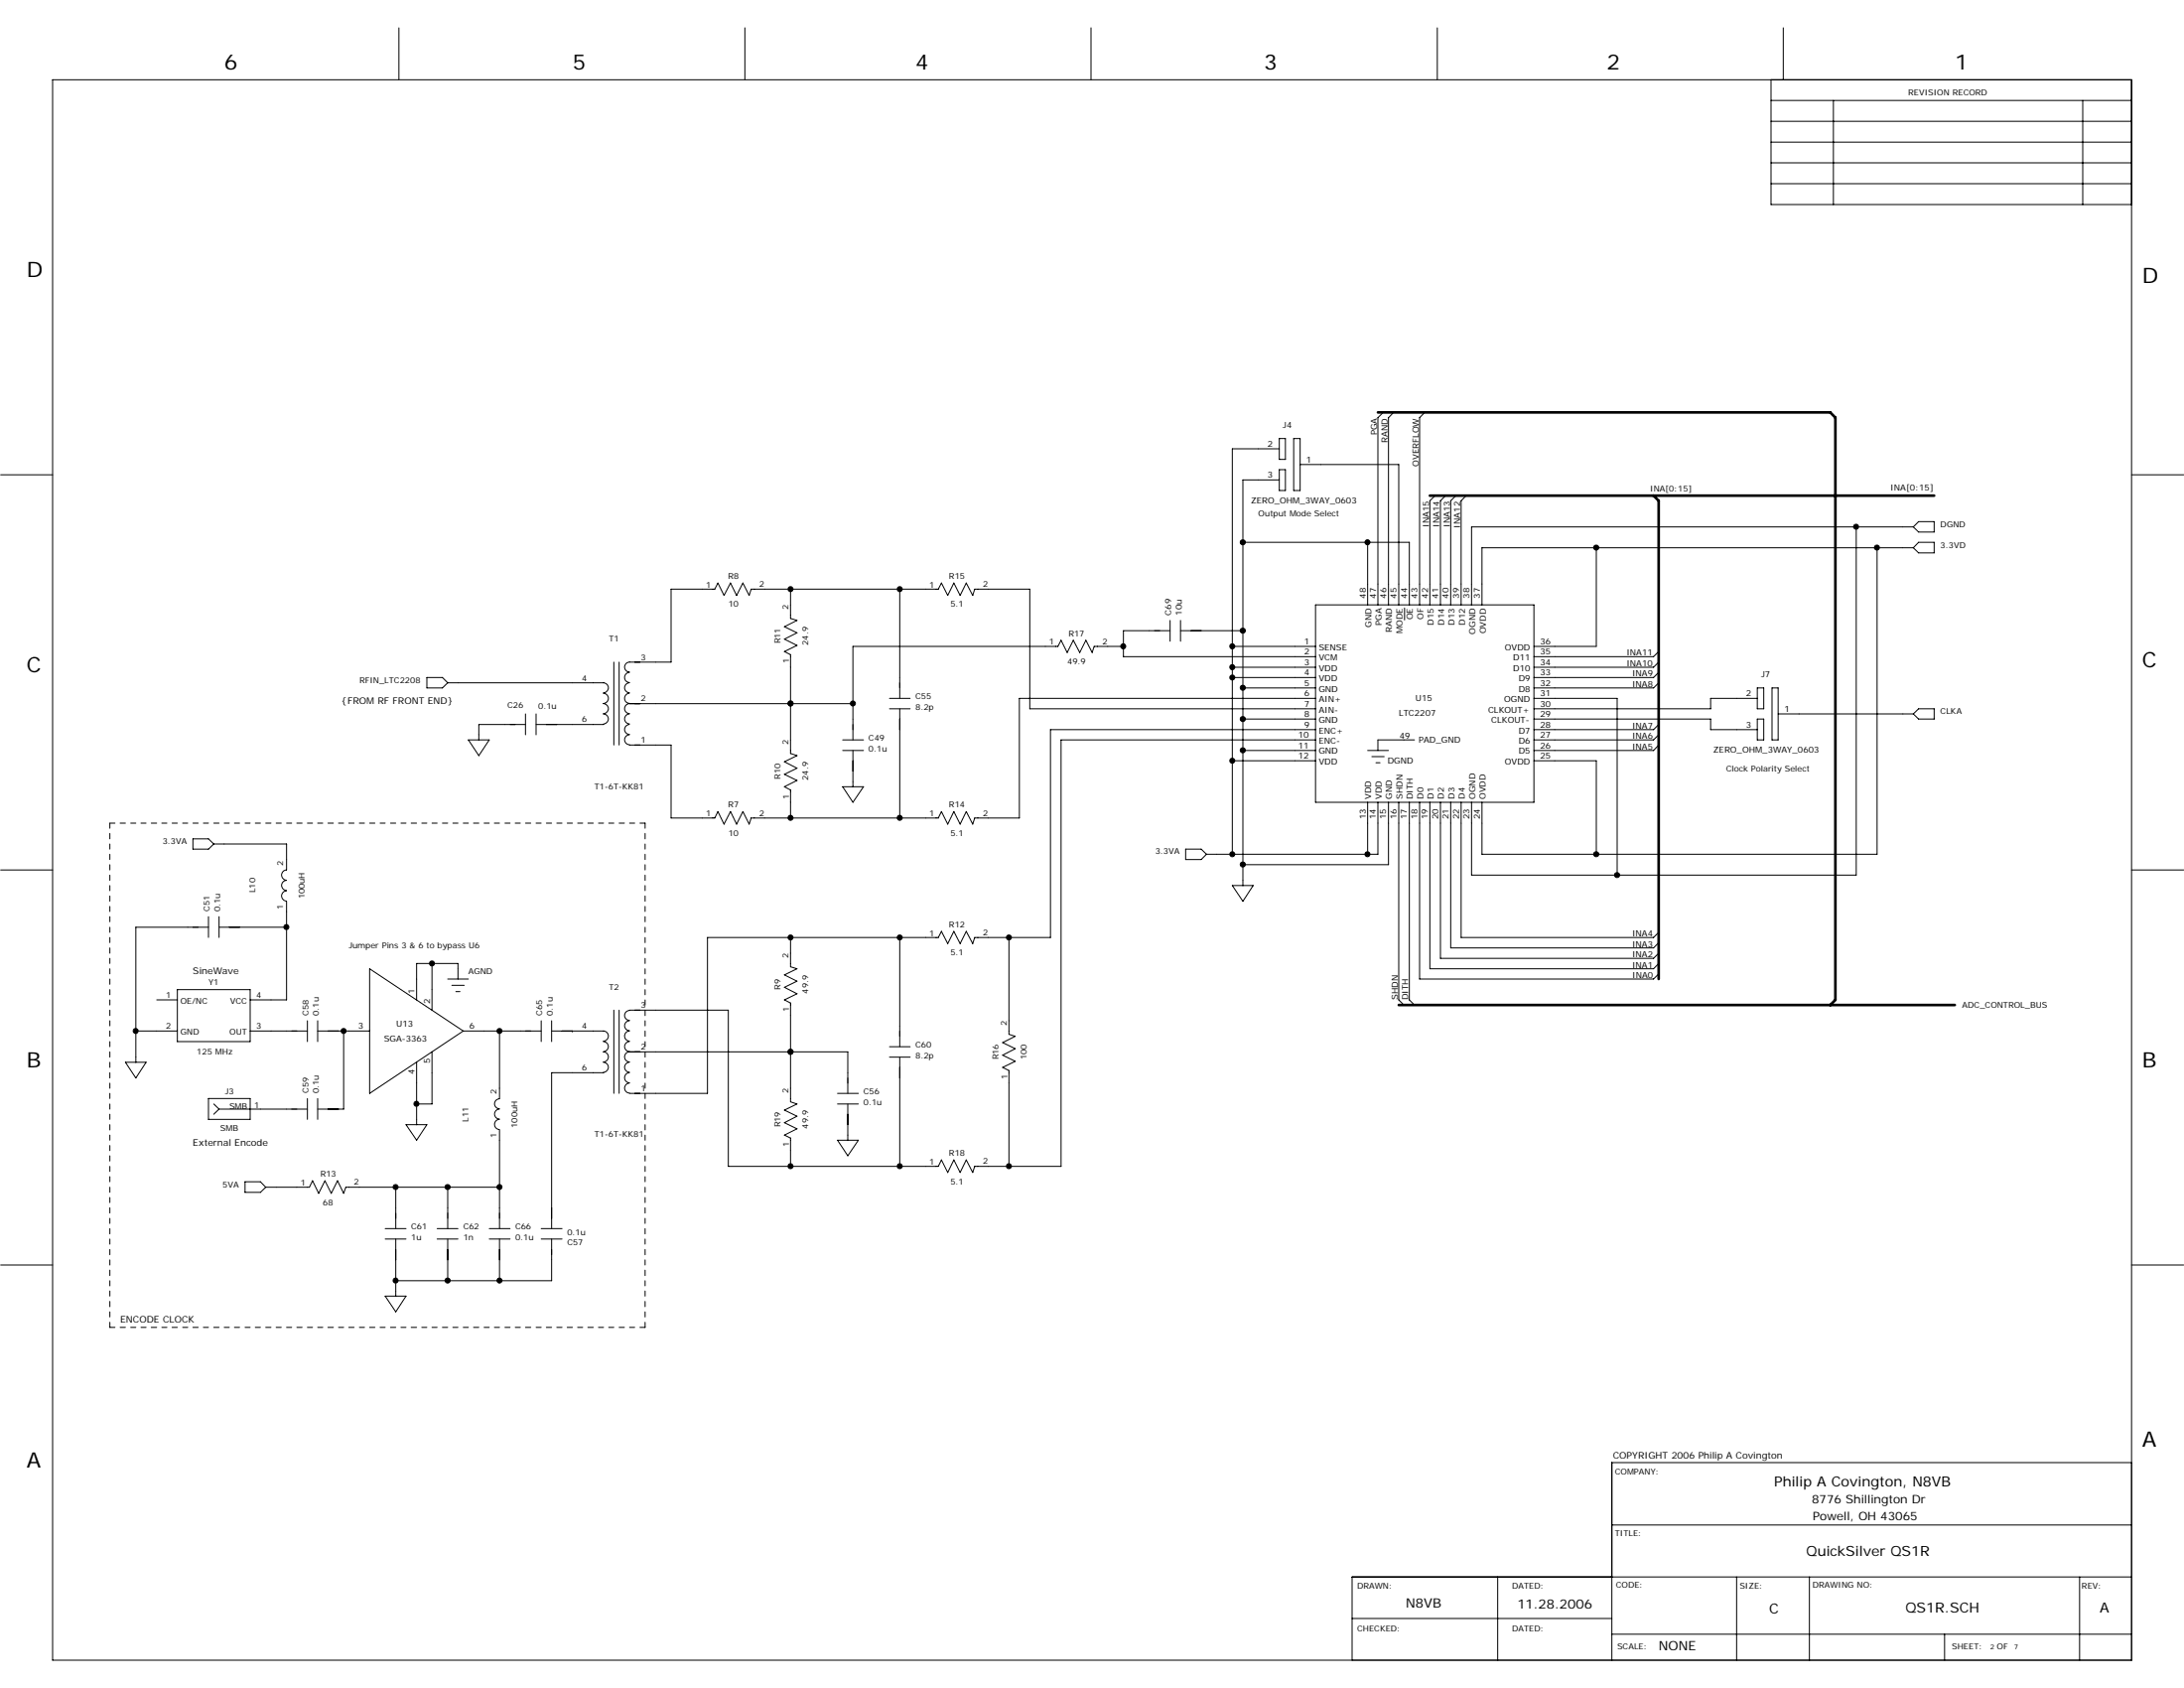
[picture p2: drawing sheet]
<svg xmlns="http://www.w3.org/2000/svg" width="279mm" height="216mm" viewBox="0 0 279 216" stroke-linecap="round" stroke-linejoin="round" font-family="sans-serif">
<g fill="none" stroke="#000" stroke-width=".13">
<path d="M6.7 10.2h266v202.1h-266zM51 3.6v6.6M95.3 3.6v6.6M139.6 3.6v6.6M183.9 3.6v6.6M226.6 10.2v16h46.1M226.6 15.5h46.1M226.6 12.8h46.1M226.6 18.2h46.1M228.1 3.6v6.6M234.5 12.8v13.4M266.4 12.8v13.4"/>
<path d="M226.6 23.5h46.1M226.6 20.8h46.1M163.7 57.4h-6.1v27.9M163.7 56.1h.7v2.7h-.7zM165.5 56.1h.8v6.6h-.8zM166.3 59.4h12.6v18M177 52.7l-.7 .7v24M178.3 52.7l-.7 .7v24M182.3 52.7l-.7 .7v24M.1 60.7h6.6M101.1 75.4v3.7l.9 .3-1.6 .8 1.6 .7-1.6 .8 1.6 .8-1.6 .8 .7 .4v12.7l.9 .2-1.6 .8 1.6 .9-1.6 .7 1.6 .8-1.6 .8 .7 .4v3.6M115.1 75.4v13.9"/>
<path d="M149.7 79.4v2.6M151 79.4v2.6M159 69.4h21.3v8M163.7 60.1h.7v2.6h-.7zM163.7 61.4h-4.7v51.9M168.3 77.4h27.9v25.2h-27.9zM175 69.4v8M179.7 77.8v1.5M183.6 63.4l-.7 .7v13.3M184.9 63.4l-.6 .7v13.3M186.3 63.4l-.7 .7v13.3M187.6 63.4l-.7 .7v13.3"/>
<path d="M204.2 70.1v12.6h-8M237.5 67.4v44.5h-49.2v-9.3M240.1 70.1v39.2h-50.5v-6.7M244.8 67.4h-56.5v10M244.8 70.1h-55.2v7.3M245.4 66.7h2v1.4h-2l-.6-.7zM245.4 69.4h2v1.3h-2l-.6-.6zM272.7 60.7h6.7M54.6 86.7h2l.7 .6-.7 .7h-2zM57.3 87.3h19.9M59.9 94.6h2.7l-1.3 2zM67.2 92.7h-5.9v1.9"/>
<path d="M67.2 91.3v2.7M68.6 92.7h8.6M68.6 91.3v2.7M77.2 87.3a.65 .65 0 0 1 .6 .7 .65 .65 0 0 1-.6 .6M77.2 88.7a.66 .66 0 0 1 .6 .6 .66 .66 0 0 1-.6 .7M77.2 90a.65 .65 0 0 1 .6 .6 .65 .65 0 0 1-.6 .7M77.2 91.3a.65 .65 0 0 1 .6 .7 .65 .65 0 0 1-.6 .6M78.5 84.7v10.6M79.2 84.7v10.6M80.5 88.7a.65 .65 0 0 0-.6 .6 .65 .65 0 0 0 .6 .7M80.5 87.3a.64 .64 0 0 0-.6 .7 .64 .64 0 0 0 .6 .6M80.5 86a.65 .65 0 0 0-.6 .6 .65 .65 0 0 0 .6 .7"/>
<path d="M80.5 84.7a.64 .64 0 0 0-.6 .6 .64 .64 0 0 0 .6 .7M80.5 90a.64 .64 0 0 0-.6 .6 .64 .64 0 0 0 .6 .7M80.5 91.3a.64 .64 0 0 0-.6 .6 .64 .64 0 0 0 .6 .7M80.5 92.7a.64 .64 0 0 0-.6 .6 .64 .64 0 0 0 .6 .6M80.5 94a.64 .64 0 0 0-.6 .6 .64 .64 0 0 0 .6 .6M80.5 90h28.6M80.5 84.7h5.4v-9.3h5.5l.4-.8 .8 1.6 .9-1.6 .7 1.6 .8-1.6 .8 1.6 .3-.8h23.9l.4-.8 .8 1.6 .8-1.6 .8 1.6 .8-1.6 .8 1.6 .3-.8h7v15.3h36.6M107.8 94.6h2.7M107.8 96h2.7M109.1 96v4.6M113.8 89.3h2.6M113.8 90.7h2.6"/>
<path d="M115.1 90.7v13.9M143.7 82.7h-3.7l-.3 .8-.8-1.6-.8 1.6-.8-1.6-.8 1.6-.8-1.6-.4 .8h-26.2v11.9M149.7 80.7h-6v3.3h24.6M151 80.7h8M157.6 82.7h10.7M157.6 85.3h10.7M157.6 86.7h10.7M157.6 97.3h10.7M157.6 85.3v24M159 96h9.3M159 88h9.3M159 92h9.3"/>
<path d="M168.3 93.3h-33.9v26.6h-9.7l-.3 .8-.8-1.6-.8 1.6-.8-1.6-.8 1.6-.8-1.6-.4 .8h-29.5v19.9h-10M168.3 94.6h-32.6v54.6h-11l-.3 .8-.8-1.6-.8 1.6-.8-1.6-.8 1.6-.8-1.6-.4 .8h-26.8v-20h-12.7M168.3 89.3h-37.9v15.3h-5.7l-.3 .8-.8-1.6-.8 1.6-.8-1.6-.8 1.6-.8-1.6-.4 .8h-23.9l-.3 .8-.8-1.6-.8 1.6-.7-1.6-.9 1.6-.8-1.6-.4 .8h-5.5v-9.3h-5.4M175 96h2.6M175.5 96.8h1.6M176 97.6h.6M181 94.6h-4.7v1.4M196.2 89.3h10.7v22.6M196.2 92h22.6v1.3h6M196.2 97.3h8v12M212.2 94l-.7 .6h-15.3M212.2 95.3l-.7 .7h-15.3"/>
<path d="M212.2 83.3l-.7 .7h-15.3M212.2 84.7l-.7 .6h-15.3M212.2 86l-.7 .7h-15.3M212.2 87.3l-.7 .7h-15.3M212.2 92.7l-.7 .6h-15.3M224.8 92h.8v2.6h-.8zM224.8 89.3h-6v1.4h-22.6M224.8 88h.8v2.7h-.8zM226.7 88h.8v6.6h-.8zM227.5 91.3h17.3M244.8 91.3l.6-.6h2v1.3h-2zM.1 111.3h6.6"/>
<path d="M14.1 106.6v.7M14.1 107.9v.7M14.1 109.3v.6M14.1 110.6v.7M14.1 111.9v.7M14.1 113.3v.6M14.1 114.6v.7M14.1 115.9v.7M14.1 117.2v.7M14.1 118.6v.7M14.1 119.9v.7M14.7 105.3h-.6v.6"/>
<path d="M15.4 105.3h.6M16.7 105.3h.7M18 105.3h.7M19.3 105.3h.7M20.7 105.3h.7M22 105.3h.7M23.4 105.3h.6M24.7 105.3h.7M24.7 107.3h2l.6 .6-.6 .7h-2zM26 105.3h.7M26.7 118.6h-9.3v17.3M26.7 117.2v2.7"/>
<path d="M27.3 105.3h.7M27.3 107.9h9.4v3.4M28 118.6h8.7M28 117.2v2.7M28.7 105.3h.6M30 105.3h.6M31.3 105.3h.7M32.7 105.3h.6M34 105.3h.7M35.3 105.3h.7M36.6 113.9a.66 .66 0 0 0-.6 .7 .66 .66 0 0 0 .6 .7M36.6 112.6a.65 .65 0 0 0-.6 .7 .65 .65 0 0 0 .6 .6"/>
<path d="M36.6 111.3a.66 .66 0 0 0-.6 .6 .66 .66 0 0 0 .6 .7M36.7 105.3h.6M36.7 115.3v12.6h-4.7M38 105.3h.7M39.3 105.3h.7M40.6 105.3h.7M42 105.3h.7M43.3 105.3h.7M44.6 105.3h.7M46 105.3h.6M47.3 105.3h.7M48.6 105.3h.7"/>
<path d="M50 105.3h.6M51.3 105.3h.6M52.6 105.3h.7M54 105.3h.6M55.3 105.3h.6M56.6 105.3h.7M57.9 105.3h.7M59.3 105.3h.6M60.6 105.3h.7M61.9 105.3h.7M63.2 105.3h.7M64.6 105.3h.7"/>
<path d="M65.9 105.3h.7M67.2 105.3h.7M68.6 105.3h.6M69.9 105.3h.7M71.2 105.3h.7M72.6 105.3h.6M73.9 105.3h.6M75.2 105.3h.7M76.6 105.3h.6M77.9 105.3h.6M79.2 105.3h.7M80.5 105.3h.7"/>
<path d="M81.9 105.3h.6v.6M82.5 106.6v.7M82.5 107.9v.7M82.5 109.3v.6M82.5 110.6v.7M82.5 111.9v.7M82.5 113.3v.6M82.5 114.6v.7M82.5 115.9v.7M82.5 117.2v.7M82.5 118.6v.7M82.5 119.9v.7"/>
<path d="M101.1 119.9v3.8l.9 .2-1.6 .8 1.6 .8-1.6 .8 1.6 .8-1.6 .8 .7 .4v12.6l.9 .3-1.6 .8 1.6 .8-1.6 .8 1.6 .8-1.6 .8 .7 .4v3.6M107.8 100.6h2.7l-1.4 2zM115.1 119.9v14M129.1 119.9v12.4l.8 .2-1.6 .8 1.6 .8-1.6 .9 1.6 .7-1.6 .8 .8 .4v12.3M151.7 108.6h2l.6 .7-.6 .6h-2zM157.6 113.3h2.7l-1.3 2zM175 102.6v6.7M176.3 102.6v6.7h-22M177.6 102.6v8h-18.6M178.9 102.6v25.3l.7 .6M180.3 102.6v25.3l.7 .6M181.6 102.6v22.6h29.9l.7-.6"/>
<path d="M182.9 102.6v21.3h28.6l.7-.7M184.3 102.6v20h27.2l.7-.7M185.6 102.6v18.6h25.9l.7-.6M186.9 102.6v17.3h24.6l.7-.6M272.7 111.3h6.7M14.1 121.2v.7M14.1 122.6v.6M14.1 123.9v.7M14.1 125.2v.7M14.1 126.6v.6M14.1 127.9v.6M14.1 129.2v.7"/>
<path d="M14.1 130.6v.6M14.1 131.9v.6M14.1 133.2v.7M14.1 134.5v.7M14.1 135.9v.6M14.1 137.2v.7M14.1 138.5v.7M14.1 139.8v.7M16 135.9h2.7l-1.3 2zM17.4 131.9h5.3M20 127.9h2.7M22.7 126.6h9.3v6.6h-9.3z"/>
<path d="M32 131.9h7.3M39.3 130.6v2.6M40.6 131.9h6.7M40.6 130.6v2.6M44 131.9v10h-3.4M47.3 123.9l12 8-12 7.9zM53.3 135.9v7.9M55.3 134.5v6.7h-2M55.3 123.2v6M57.3 125.2h2.6M57.8 126h1.6M58.3 126.8h.5"/>
<path d="M58.6 125.2v-2h-5.3v4.7M59.3 131.9h9.9M63.9 131.9v8.6M69.2 130.6v2.6M70.6 131.9h6.6M70.6 130.6v2.6M73.2 131.9h.1M77.2 131.9a.66 .66 0 0 1 .6 .6 .66 .66 0 0 1-.6 .7M77.2 133.2a.65 .65 0 0 1 .6 .7 .65 .65 0 0 1-.6 .6 .67 .67 0 0 1 .6 .7 .67 .67 0 0 1-.6 .6 .66 .66 0 0 1 .6 .7 .66 .66 0 0 1-.6 .7M77.2 137.2h-6.6v19.9M78.5 129.2v10.6M79.2 129.2v10.6"/>
<path d="M80.5 133.2a.64 .64 0 0 0-.6 .7 .64 .64 0 0 0 .6 .6M80.5 131.9a.65 .65 0 0 0-.6 .6 .65 .65 0 0 0 .6 .7M80.5 130.6a.64 .64 0 0 0-.6 .6 .64 .64 0 0 0 .6 .6M80.5 129.2a.64 .64 0 0 0-.6 .7 .64 .64 0 0 0 .6 .6M80.5 134.5a.65 .65 0 0 0-.6 .7 .65 .65 0 0 0 .6 .6M80.5 135.9a.64 .64 0 0 0-.6 .6 .64 .64 0 0 0 .6 .6M80.5 137.2a.65 .65 0 0 0-.6 .6 .65 .65 0 0 0 .6 .7M80.5 138.5a.64 .64 0 0 0-.6 .7 .64 .64 0 0 0 .6 .6M80.5 134.5h28v5.3M82.5 121.2v.7M82.5 122.6v.6M82.5 123.9v.7"/>
<path d="M82.5 125.2v.7M82.5 126.6v.6M82.5 127.9v.6M82.5 129.2v.7M82.5 130.6v.6M82.5 131.9v.6M82.5 133.2v.7M82.5 134.5v.7M82.5 135.9v.6M82.5 137.2v.7M82.5 138.5v.7M82.5 139.8v.7"/>
<path d="M101.1 134.5h.1M107.1 139.8h2.7M113.8 133.9h2.6M113.8 135.2h2.6M115.1 135.2v14M14.1 141.2v.7M14.1 142.5v.7M14.1 143.8v.7M14.1 145.2v.6M14.1 146.5v.7M14.1 147.8v.7M14.1 149.2v.6"/>
<path d="M14.1 150.5v.7M14.1 151.8v.7M14.1 153.2v.6M14.1 154.5v.7M14.1 155.8v.7M14.1 157.1v.7M14.1 158.5v.6M14.1 159.8v.7M26.7 140.5h5.3v2.7h-5.3zM27.3 141.2l.7 .7M28 141.9h11.3M28 141.9l-.7 .6"/>
<path d="M31.3 151.2h2l.7 .6-.7 .7h-2zM34 151.8h5.6l.4-.8 .8 1.6 .8-1.6 .8 1.6 .8-1.6 .8 1.6 .2-.8h19.7M39.3 140.5v2.7M40.6 140.5v2.7M49.3 157.1h2.6M49.3 158.5h2.6M50.6 151.8v5.3M50.6 158.5v7.3M51.9 143.8h2.7l-1.3 2zM55.9 157.1h2.7M55.9 158.5h2.7M57.3 151.8v5.3"/>
<path d="M57.3 158.5v5.3M62.6 157.1h2.7M62.6 158.5h2.7M63.9 143.2a.65 .65 0 0 0-.6 .6 .65 .65 0 0 0 .6 .7M63.9 141.9a.64 .64 0 0 0-.6 .6 .64 .64 0 0 0 .6 .6M63.9 140.5a.64 .64 0 0 0-.6 .7 .64 .64 0 0 0 .6 .6M63.9 144.5v12.6M63.9 158.5v5.3M69.2 157.1h2.7M69.2 158.5h2.7M70.6 158.5v5.3h-20M82.5 141.2v.7"/>
<path d="M82.5 142.5v.7M82.5 143.8v.7M82.5 145.2v.6M82.5 146.5v.7M82.5 147.8v.7M82.5 149.2v.6M82.5 150.5v.7M82.5 151.8v.7M82.5 153.2v.6M82.5 154.5v.7M82.5 155.8v.7M82.5 157.1v.7"/>
<path d="M82.5 158.5v.6M82.5 159.8v.7M107.1 141.2h2.7M107.1 145.8h2.7l-1.3 2zM108.5 141.2v4.6M.1 161.8h6.6M14.1 161.1v.7M14.1 162.5v.7M14.1 163.8v.7M14.1 165.1v.7M14.1 166.5v.6M14.1 167.8v.6"/>
<path d="M14.1 169.1v.7h.6M15.4 169.8h.6M16.7 169.8h.7M18 169.8h.7M19.3 169.8h.7M20.7 169.8h.7M22 169.8h.7M23.4 169.8h.6M24.7 169.8h.7M26 169.8h.7M27.3 169.8h.7M28.7 169.8h.6"/>
<path d="M30 169.8h.6M31.3 169.8h.7M32.7 169.8h.6M34 169.8h.7M35.3 169.8h.7M36.7 169.8h.6M38 169.8h.7M39.3 169.8h.7M40.6 169.8h.7M42 169.8h.7M43.3 169.8h.7M44.6 169.8h.7"/>
<path d="M46 169.8h.6M47.3 169.8h.7M48.6 169.8h.7M49.3 165.8h2.6l-1.3 2zM50 169.8h.6M51.3 169.8h.6M52.6 169.8h.7M54 169.8h.6M55.3 169.8h.6M56.6 169.8h.7M57.9 169.8h.7M59.3 169.8h.6"/>
<path d="M60.6 169.8h.7M61.9 169.8h.7M63.2 169.8h.7M64.6 169.8h.7M65.9 169.8h.7M67.2 169.8h.7M68.6 169.8h.6M69.9 169.8h.7M71.2 169.8h.7M72.6 169.8h.6M73.9 169.8h.6M75.2 169.8h.7"/>
<path d="M76.6 169.8h.6M77.9 169.8h.6M79.2 169.8h.7M80.5 169.8h.7M82.5 169.1v.7h-.6M82.5 161.1v.7M82.5 162.5v.7M82.5 163.8v.7M82.5 165.1v.7M82.5 166.5v.6M82.5 167.8v.6M272.7 161.8h6.7"/>
<path d="M206.2 195.1h66.5M272.7 187.1h-66.5v25.2M173 207h33.2M191.6 201.7v10.6M206.2 209h66.5M222.2 201.7v10.6M231.5 201.7v10.6M248.8 209v3.3M266 201.7v10.6M272.7 201.7h-99.7v10.6"/>
</g>
<g fill="#000" stroke="#000" stroke-width=".13">
<circle cx="101.1" cy="75.4" r=".32"/>
<circle cx="115.1" cy="75.4" r=".32"/>
<circle cx="159" cy="69.4" r=".33"/>
<circle cx="174.9" cy="69.4" r=".32"/>
<circle cx="204.2" cy="70" r=".33"/>
<circle cx="237.4" cy="67.4" r=".32"/>
<circle cx="240.1" cy="70" r=".32"/>
<circle cx="101.1" cy="90" r=".32"/>
<circle cx="109.1" cy="90" r=".32"/>
<circle cx="143.7" cy="82.7" r=".32"/>
<circle cx="157.6" cy="82.7" r=".32"/>
<circle cx="157.6" cy="85.3" r=".32"/>
<circle cx="157.6" cy="86.7" r=".32"/>
<circle cx="157.6" cy="97.3" r=".32"/>
<circle cx="159" cy="92" r=".33"/>
<circle cx="159" cy="80.7" r=".33"/>
<circle cx="159" cy="88" r=".33"/>
<circle cx="159" cy="96" r=".33"/>
<circle cx="36.6" cy="118.6" r=".32"/>
<circle cx="101.1" cy="104.6" r=".32"/>
<circle cx="101.1" cy="119.9" r=".32"/>
<circle cx="115.1" cy="104.6" r=".32"/>
<circle cx="115.1" cy="119.9" r=".32"/>
<circle cx="129.1" cy="119.9" r=".32"/>
<circle cx="157.6" cy="109.3" r=".32"/>
<circle cx="159" cy="110.6" r=".33"/>
<circle cx="174.9" cy="109.3" r=".32"/>
<circle cx="204.2" cy="109.3" r=".33"/>
<circle cx="206.9" cy="111.9" r=".33"/>
<circle cx="17.4" cy="131.9" r=".32"/>
<circle cx="44" cy="131.9" r=".32"/>
<circle cx="55.3" cy="123.2" r=".32"/>
<circle cx="63.9" cy="131.9" r=".32"/>
<circle cx="101.1" cy="134.5" r=".32"/>
<circle cx="50.6" cy="151.8" r=".32"/>
<circle cx="53.3" cy="141.2" r=".32"/>
<circle cx="57.3" cy="151.8" r=".33"/>
<circle cx="63.9" cy="151.8" r=".32"/>
<circle cx="101.1" cy="149.2" r=".32"/>
<circle cx="115.1" cy="149.2" r=".32"/>
<circle cx="129.1" cy="149.2" r=".32"/>
<circle cx="50.6" cy="163.8" r=".32"/>
<circle cx="57.3" cy="163.8" r=".33"/>
<circle cx="63.9" cy="163.8" r=".32"/>
</g>
<path d="M176.3 52.7h57.8l.7 .7v74.5l-.7 .6M182.9 63.4h64.5M211.5 63.4l.7 .7v61.1M178.9 128.5h71.2" fill="none" stroke="#000" stroke-width=".34"/>
<g font-size="2.7">
<text x="28.7" y="8.9">6</text>
<text x="73.2" y="8.9">5</text>
<text x="117.1" y="8.9">4</text>
<text x="161.7" y="8.9">3</text>
<text x="205.5" y="8.9">2</text>
<text x="250.1" y="8.9">1</text>
<text x="3.4" y="35.5">D</text>
<text x="274" y="36.2">D</text>
<text x="3.4" y="86">C</text>
<text x="274" y="85.3">C</text>
<text x="3.4" y="136.5">B</text>
<text x="274" y="136.5">B</text>
<text x="274" y="185.1">A</text>
<text x="3.4" y="187.7">A</text>
</g>
<g font-size="1.8">
<text x="227" y="190.1">Philip A Covington, N8VB</text>
<text x="231.1" y="199.1">QuickSilver QS1R</text>
<text x="226.3" y="206.4">C</text>
<text x="243.8" y="206.2">QS1R.SCH</text>
<text x="268.6" y="206.2">A</text>
</g>
<g font-size="1.7">
<text x="179.9" y="205.6">N8VB</text>
<text x="194.1" y="205.8">11.28.2006</text>
<text x="212.2" y="211.1">NONE</text>
</g>
<g font-size="1.5">
<text x="231.8" y="192.3">8776 Shillington Dr</text>
<text x="231.9" y="194.4">Powell, OH 43065</text>
</g>
<g font-size="1.2">
<text x="43.7" y="90">{FROM RF FRONT END}</text>
<text x="24.7" y="124.6">SineWave</text>
<text x="24.7" y="146.5">External Encode</text>
<text x="15.4" y="169.1">ENCODE CLOCK</text>
<text x="206.4" y="186.5">COPYRIGHT 2006 Philip A Covington</text>
</g>
<g font-size="1.1">
<text x="162.2" y="57.2">2</text>
<text x="164.1" y="54.8">J4</text>
<text x="167.1" y="59.1">1</text>
<text x="176.1" y="55.7" transform="rotate(-90 176.1 55.7)">PGA</text>
<text x="177.5" y="56.6" transform="rotate(-90 177.5 56.6)">RAND</text>
<text x="181.5" y="59.7" transform="rotate(-90 181.5 59.7)">OVERFLOW</text>
<text x="160" y="64.4">ZERO_OHM_3WAY_0603</text>
<text x="162.2" y="61.1">3</text>
<text x="241.9" y="62.7">INA[0:15]</text>
<text x="182.8" y="67.5" transform="rotate(-90 182.8 67.5)">INA15</text>
<text x="184.1" y="67.5" transform="rotate(-90 184.1 67.5)">INA14</text>
<text x="185.5" y="67.5" transform="rotate(-90 185.5 67.5)">INA13</text>
<text x="186.8" y="67.5" transform="rotate(-90 186.8 67.5)">INA12</text>
<text x="174.7" y="76.6" transform="rotate(-90 174.7 76.6)">48</text>
<text x="176" y="76.6" transform="rotate(-90 176 76.6)">47</text>
<text x="177.3" y="76.6" transform="rotate(-90 177.3 76.6)">46</text>
<text x="178.7" y="76.6" transform="rotate(-90 178.7 76.6)">45</text>
<text x="180" y="76.6" transform="rotate(-90 180 76.6)">44</text>
<text x="181.3" y="76.6" transform="rotate(-90 181.3 76.6)">43</text>
<text x="182.7" y="76.6" transform="rotate(-90 182.7 76.6)">42</text>
<text x="184" y="76.6" transform="rotate(-90 184 76.6)">41</text>
<text x="185.3" y="76.6" transform="rotate(-90 185.3 76.6)">40</text>
<text x="186.7" y="76.6" transform="rotate(-90 186.7 76.6)">39</text>
<text x="188" y="76.6" transform="rotate(-90 188 76.6)">38</text>
<text x="189.3" y="76.6" transform="rotate(-90 189.3 76.6)">37</text>
<text x="149.8" y="78.7" transform="rotate(-90 149.8 78.7)">C69</text>
<text x="151.2" y="78.7" transform="rotate(-90 151.2 78.7)">10u</text>
<text x="166.8" y="82.4">1</text>
<text x="166.8" y="83.7">2</text>
<text x="168.7" y="83.2">SENSE</text>
<text x="175.4" y="80.3" transform="rotate(-90 175.4 80.3)">GND</text>
<text x="176.8" y="80" transform="rotate(-90 176.8 80)">PGA</text>
<text x="178.1" y="80.9" transform="rotate(-90 178.1 80.9)">RAND</text>
<text x="179.4" y="81.1" transform="rotate(-90 179.4 81.1)">MODE</text>
<text x="180.7" y="79.3" transform="rotate(-90 180.7 79.3)">OE</text>
<text x="182.1" y="79.2" transform="rotate(-90 182.1 79.2)">OF</text>
<text x="183.4" y="80" transform="rotate(-90 183.4 80)">D15</text>
<text x="184.7" y="80" transform="rotate(-90 184.7 80)">D14</text>
<text x="186.1" y="80" transform="rotate(-90 186.1 80)">D13</text>
<text x="187.4" y="80" transform="rotate(-90 187.4 80)">D12</text>
<text x="188.7" y="81.1" transform="rotate(-90 188.7 81.1)">OGND</text>
<text x="190.1" y="81" transform="rotate(-90 190.1 81)">OVDD</text>
<text x="192.5" y="83.2">OVDD</text>
<text x="197" y="83.7">35</text>
<text x="197" y="82.4">36</text>
<text x="208.1" y="83.9">INA11</text>
<text x="166.8" y="85.1">3</text>
<text x="166.8" y="86.4">4</text>
<text x="166.8" y="87.7">5</text>
<text x="166.8" y="89">6</text>
<text x="168.7" y="84.5">VCM</text>
<text x="168.7" y="85.8">VDD</text>
<text x="168.7" y="87.1">VDD</text>
<text x="168.7" y="88.5">GND</text>
<text x="168.7" y="89.8">AIN+</text>
<text x="181.1" y="89.7">U15</text>
<text x="192.4" y="89.8">OGND</text>
<text x="193.6" y="85.8">D10</text>
<text x="193.6" y="84.5">D11</text>
<text x="194.3" y="88.5">D8</text>
<text x="194.3" y="87.1">D9</text>
<text x="197" y="89">31</text>
<text x="197" y="87.7">32</text>
<text x="197" y="86.4">33</text>
<text x="197" y="85.1">34</text>
<text x="208.1" y="85.2">INA10</text>
<text x="208.8" y="87.9">INA8</text>
<text x="208.8" y="86.5">INA9</text>
<text x="223.4" y="89">2</text>
<text x="225.3" y="86.7">J7</text>
<text x="166.1" y="94.4">10</text>
<text x="166.1" y="95.7">11</text>
<text x="166.8" y="90.4">7</text>
<text x="166.8" y="91.7">8</text>
<text x="166.8" y="93">9</text>
<text x="168.7" y="91.1">AIN-</text>
<text x="168.7" y="92.5">GND</text>
<text x="168.7" y="93.8">ENC+</text>
<text x="168.7" y="95.1">ENC-</text>
<text x="178.9" y="91.5">LTC2207</text>
<text x="179" y="94.5">49</text>
<text x="181.5" y="95">PAD_GND</text>
<text x="190.4" y="91.1">CLKOUT+</text>
<text x="190.8" y="92.5">CLKOUT-</text>
<text x="194.3" y="95.1">D6</text>
<text x="194.3" y="93.8">D7</text>
<text x="197" y="95.7">26</text>
<text x="197" y="94.4">27</text>
<text x="197" y="93">28</text>
<text x="197" y="91.7">29</text>
<text x="197" y="90.4">30</text>
<text x="208.8" y="95.8">INA5</text>
<text x="208.8" y="94.5">INA6</text>
<text x="208.8" y="93.2">INA7</text>
<text x="223.4" y="93">3</text>
<text x="228.3" y="91.1">1</text>
<text x="166.1" y="97">12</text>
<text x="168.7" y="96.4">GND</text>
<text x="168.7" y="97.8">VDD</text>
<text x="177.5" y="97.7">DGND</text>
<text x="192.5" y="97.8">OVDD</text>
<text x="194.3" y="96.4">D5</text>
<text x="197" y="97">25</text>
<text x="219.2" y="96.3">ZERO_OHM_3WAY_0603</text>
<text x="174.7" y="104.8" transform="rotate(-90 174.7 104.8)">13</text>
<text x="175.4" y="102.2" transform="rotate(-90 175.4 102.2)">VDD</text>
<text x="176" y="104.8" transform="rotate(-90 176 104.8)">14</text>
<text x="176.8" y="102.2" transform="rotate(-90 176.8 102.2)">VDD</text>
<text x="177.3" y="104.8" transform="rotate(-90 177.3 104.8)">15</text>
<text x="178.1" y="102.2" transform="rotate(-90 178.1 102.2)">GND</text>
<text x="178.7" y="104.8" transform="rotate(-90 178.7 104.8)">16</text>
<text x="179.4" y="102.2" transform="rotate(-90 179.4 102.2)">SHDN</text>
<text x="180" y="104.8" transform="rotate(-90 180 104.8)">17</text>
<text x="180.7" y="102.2" transform="rotate(-90 180.7 102.2)">DITH</text>
<text x="181.3" y="104.8" transform="rotate(-90 181.3 104.8)">18</text>
<text x="182.1" y="102.2" transform="rotate(-90 182.1 102.2)">D0</text>
<text x="182.7" y="104.8" transform="rotate(-90 182.7 104.8)">19</text>
<text x="183.4" y="102.2" transform="rotate(-90 183.4 102.2)">D1</text>
<text x="184" y="104.8" transform="rotate(-90 184 104.8)">20</text>
<text x="184.7" y="102.2" transform="rotate(-90 184.7 102.2)">D2</text>
<text x="185.3" y="104.8" transform="rotate(-90 185.3 104.8)">21</text>
<text x="186.1" y="102.2" transform="rotate(-90 186.1 102.2)">D3</text>
<text x="186.7" y="104.8" transform="rotate(-90 186.7 104.8)">22</text>
<text x="187.4" y="102.2" transform="rotate(-90 187.4 102.2)">D4</text>
<text x="188" y="104.8" transform="rotate(-90 188 104.8)">23</text>
<text x="188.7" y="102.2" transform="rotate(-90 188.7 102.2)">OGND</text>
<text x="189.3" y="104.8" transform="rotate(-90 189.3 104.8)">24</text>
<text x="190.1" y="102.2" transform="rotate(-90 190.1 102.2)">OVDD</text>
<text x="208.8" y="119.8">INA4</text>
<text x="208.8" y="123.8">INA1</text>
<text x="208.8" y="122.4">INA2</text>
<text x="208.8" y="121.1">INA3</text>
<text x="208.8" y="125.1">INA0</text>
<text x="45.8" y="131.6">3</text>
<text x="50.7" y="131.3">U13</text>
<text x="53" y="127.1" transform="rotate(-90 53 127.1)">1</text>
<text x="55" y="128.4" transform="rotate(-90 55 128.4)">2</text>
<text x="60.1" y="131.6">6</text>
<text x="178.8" y="127.9" transform="rotate(-90 178.8 127.9)">SHDN</text>
<text x="180.1" y="127.9" transform="rotate(-90 180.1 127.9)">DITH</text>
<text x="49.1" y="133.3">SGA-3363</text>
<text x="53" y="137.4" transform="rotate(-90 53 137.4)">4</text>
<text x="55" y="136" transform="rotate(-90 55 136)">5</text>
</g>
<g font-size="1">
<text x="244.1" y="12.2">REVISION RECORD</text>
<text x="211.1" y="62.9">INA[0:15]</text>
<text x="161" y="66.1">Output Mode Select</text>
<text x="248.2" y="67.4">DGND</text>
<text x="248.2" y="70.1">3.3VD</text>
<text x="90.3" y="75.2">1</text>
<text x="93.1" y="74">R8</text>
<text x="93.2" y="77.6">10</text>
<text x="97.2" y="75.1">2</text>
<text x="118.9" y="75.2">1</text>
<text x="121.4" y="74">R15</text>
<text x="121.6" y="77.6">5.1</text>
<text x="125.8" y="75.1">2</text>
<text x="77.9" y="82">T1</text>
<text x="99.8" y="82.3" transform="rotate(-90 99.8 82.3)">R11</text>
<text x="100.9" y="78" transform="rotate(-90 100.9 78)">2</text>
<text x="103.4" y="82.5" transform="rotate(-90 103.4 82.5)">24.9</text>
<text x="134.2" y="82.5">1</text>
<text x="136.7" y="81.4">R17</text>
<text x="141.1" y="82.4">2</text>
<text x="46" y="87.3">RFIN_LTC2208</text>
<text x="74.4" y="87.1">4</text>
<text x="82" y="84.4">3</text>
<text x="82" y="89.7">2</text>
<text x="100.9" y="84.9" transform="rotate(-90 100.9 84.9)">1</text>
<text x="117.1" y="89.5">C55</text>
<text x="136.5" y="85">49.9</text>
<text x="64.9" y="90.6">C26</text>
<text x="68.9" y="90.7">0.1u</text>
<text x="74.4" y="92.4">6</text>
<text x="82" y="95">1</text>
<text x="100.9" y="95.3" transform="rotate(-90 100.9 95.3)">2</text>
<text x="111.1" y="94.8">C49</text>
<text x="117.1" y="90.8">8.2p</text>
<text x="248.2" y="91.3">CLKA</text>
<text x="76.1" y="100.9">T1-6T-KK81</text>
<text x="99.8" y="99.7" transform="rotate(-90 99.8 99.7)">R10</text>
<text x="103.4" y="99.8" transform="rotate(-90 103.4 99.8)">24.9</text>
<text x="111.1" y="96.1">0.1u</text>
<text x="220.8" y="98.6">Clock Polarity Select</text>
<text x="20.8" y="107.9">3.3VA</text>
<text x="90.3" y="104.4">1</text>
<text x="93.1" y="103.3">R7</text>
<text x="93.2" y="106.9">10</text>
<text x="97.2" y="104.4">2</text>
<text x="100.9" y="102.2" transform="rotate(-90 100.9 102.2)">1</text>
<text x="118.9" y="104.4">1</text>
<text x="121.4" y="103.3">R14</text>
<text x="121.6" y="106.9">5.1</text>
<text x="125.8" y="104.4">2</text>
<text x="36.2" y="110.7" transform="rotate(-90 36.2 110.7)">2</text>
<text x="147.8" y="109.3">3.3VA</text>
<text x="26.8" y="116.6" transform="rotate(-90 26.8 116.6)">C51</text>
<text x="28.2" y="116.6" transform="rotate(-90 28.2 116.6)">0.1u</text>
<text x="32.7" y="114.2" transform="rotate(-90 32.7 114.2)">L10</text>
<text x="36.2" y="116.3" transform="rotate(-90 36.2 116.3)">1</text>
<text x="38.9" y="115" transform="rotate(-90 38.9 115)">100uH</text>
<text x="118.9" y="119.7">1</text>
<text x="121.4" y="118.6">R12</text>
<text x="125.8" y="119.7">2</text>
<text x="44.6" y="121.2">Jumper Pins 3 &amp; 6 to bypass U6</text>
<text x="59.9" y="124.6">AGND</text>
<text x="100.9" y="122.6" transform="rotate(-90 100.9 122.6)">2</text>
<text x="121.6" y="122.2">5.1</text>
<text x="21.2" y="127.6">1</text>
<text x="21.2" y="131.6">2</text>
<text x="23.1" y="128.4">OE/NC</text>
<text x="26.7" y="126">Y1</text>
<text x="29.4" y="128.4">VCC</text>
<text x="32.8" y="127.6">4</text>
<text x="32.8" y="131.6">3</text>
<text x="39.5" y="129.9" transform="rotate(-90 39.5 129.9)">C58</text>
<text x="40.8" y="129.9" transform="rotate(-90 40.8 129.9)">0.1u</text>
<text x="69.4" y="129.9" transform="rotate(-90 69.4 129.9)">C65</text>
<text x="70.7" y="129.9" transform="rotate(-90 70.7 129.9)">0.1u</text>
<text x="74.4" y="131.6">4</text>
<text x="77.9" y="126.6">T2</text>
<text x="82" y="128.9">3</text>
<text x="99.8" y="126.6" transform="rotate(-90 99.8 126.6)">R9</text>
<text x="100.9" y="129.4" transform="rotate(-90 100.9 129.4)">1</text>
<text x="103.4" y="127.1" transform="rotate(-90 103.4 127.1)">49.9</text>
<text x="128.8" y="131.2" transform="rotate(-90 128.8 131.2)">2</text>
<text x="251" y="128.9">ADC_CONTROL_BUS</text>
<text x="23.1" y="132.4">GND</text>
<text x="25.2" y="134.8">125 MHz</text>
<text x="29.4" y="132.4">OUT</text>
<text x="74.4" y="136.9">6</text>
<text x="82" y="134.3">2</text>
<text x="117.1" y="134">C60</text>
<text x="117.1" y="135.4">8.2p</text>
<text x="127.7" y="135.6" transform="rotate(-90 127.7 135.6)">R16</text>
<text x="131.4" y="135.5" transform="rotate(-90 131.4 135.5)">100</text>
<text x="28.8" y="140">J3</text>
<text x="29.3" y="141.9">SMB</text>
<text x="32.5" y="141.7">1</text>
<text x="39.5" y="139.8" transform="rotate(-90 39.5 139.8)">C59</text>
<text x="40.8" y="139.8" transform="rotate(-90 40.8 139.8)">0.1u</text>
<text x="59.9" y="143.5" transform="rotate(-90 59.9 143.5)">L11</text>
<text x="63.5" y="140" transform="rotate(-90 63.5 140)">2</text>
<text x="82" y="139.6">1</text>
<text x="100.9" y="139.8" transform="rotate(-90 100.9 139.8)">2</text>
<text x="110.5" y="140">C56</text>
<text x="110.5" y="141.4">0.1u</text>
<text x="128.9" y="138.1" transform="rotate(-90 128.9 138.1)">1</text>
<text x="28.2" y="144.7">SMB</text>
<text x="63.5" y="145.6" transform="rotate(-90 63.5 145.6)">1</text>
<text x="66.2" y="144.3" transform="rotate(-90 66.2 144.3)">100uH</text>
<text x="76.1" y="145.5">T1-6T-KK81</text>
<text x="99.8" y="144.2" transform="rotate(-90 99.8 144.2)">R19</text>
<text x="100.9" y="146.7" transform="rotate(-90 100.9 146.7)">1</text>
<text x="103.4" y="144.4" transform="rotate(-90 103.4 144.4)">49.9</text>
<text x="118.9" y="148.9">1</text>
<text x="121.4" y="147.8">R18</text>
<text x="125.8" y="148.9">2</text>
<text x="28.5" y="151.8">5VA</text>
<text x="38.4" y="151.6">1</text>
<text x="41" y="150.5">R13</text>
<text x="41.3" y="154.1">68</text>
<text x="45.3" y="151.6">2</text>
<text x="121.6" y="151.5">5.1</text>
<text x="52.6" y="157.3">C61</text>
<text x="52.6" y="158.6">1u</text>
<text x="59.3" y="157.3">C62</text>
<text x="59.3" y="158.6">1n</text>
<text x="65.9" y="157.3">C66</text>
<text x="65.9" y="158.6">0.1u</text>
<text x="72.6" y="159.3">C57</text>
<text x="72.6" y="157.9">0.1u</text>
<text x="206.6" y="188.6">COMPANY:</text>
<text x="206.6" y="196.5">TITLE:</text>
<text x="173.6" y="203.2">DRAWN:</text>
<text x="193.4" y="203.2">DATED:</text>
<text x="206.7" y="203">CODE:</text>
<text x="222.5" y="203.2">SIZE:</text>
<text x="231.9" y="203">DRAWING NO:</text>
<text x="266.3" y="203.2">REV:</text>
<text x="173.6" y="208.6">CHECKED:</text>
<text x="193.4" y="208.6">DATED:</text>
<text x="206.9" y="211">SCALE:</text>
<text x="249.7" y="211">SHEET:</text>
<text x="255.5" y="211">OF</text>
</g>
<g font-size=".9">
<text x="254.6" y="211">2</text>
<text x="257.7" y="211">7</text>
</g>
</svg>
